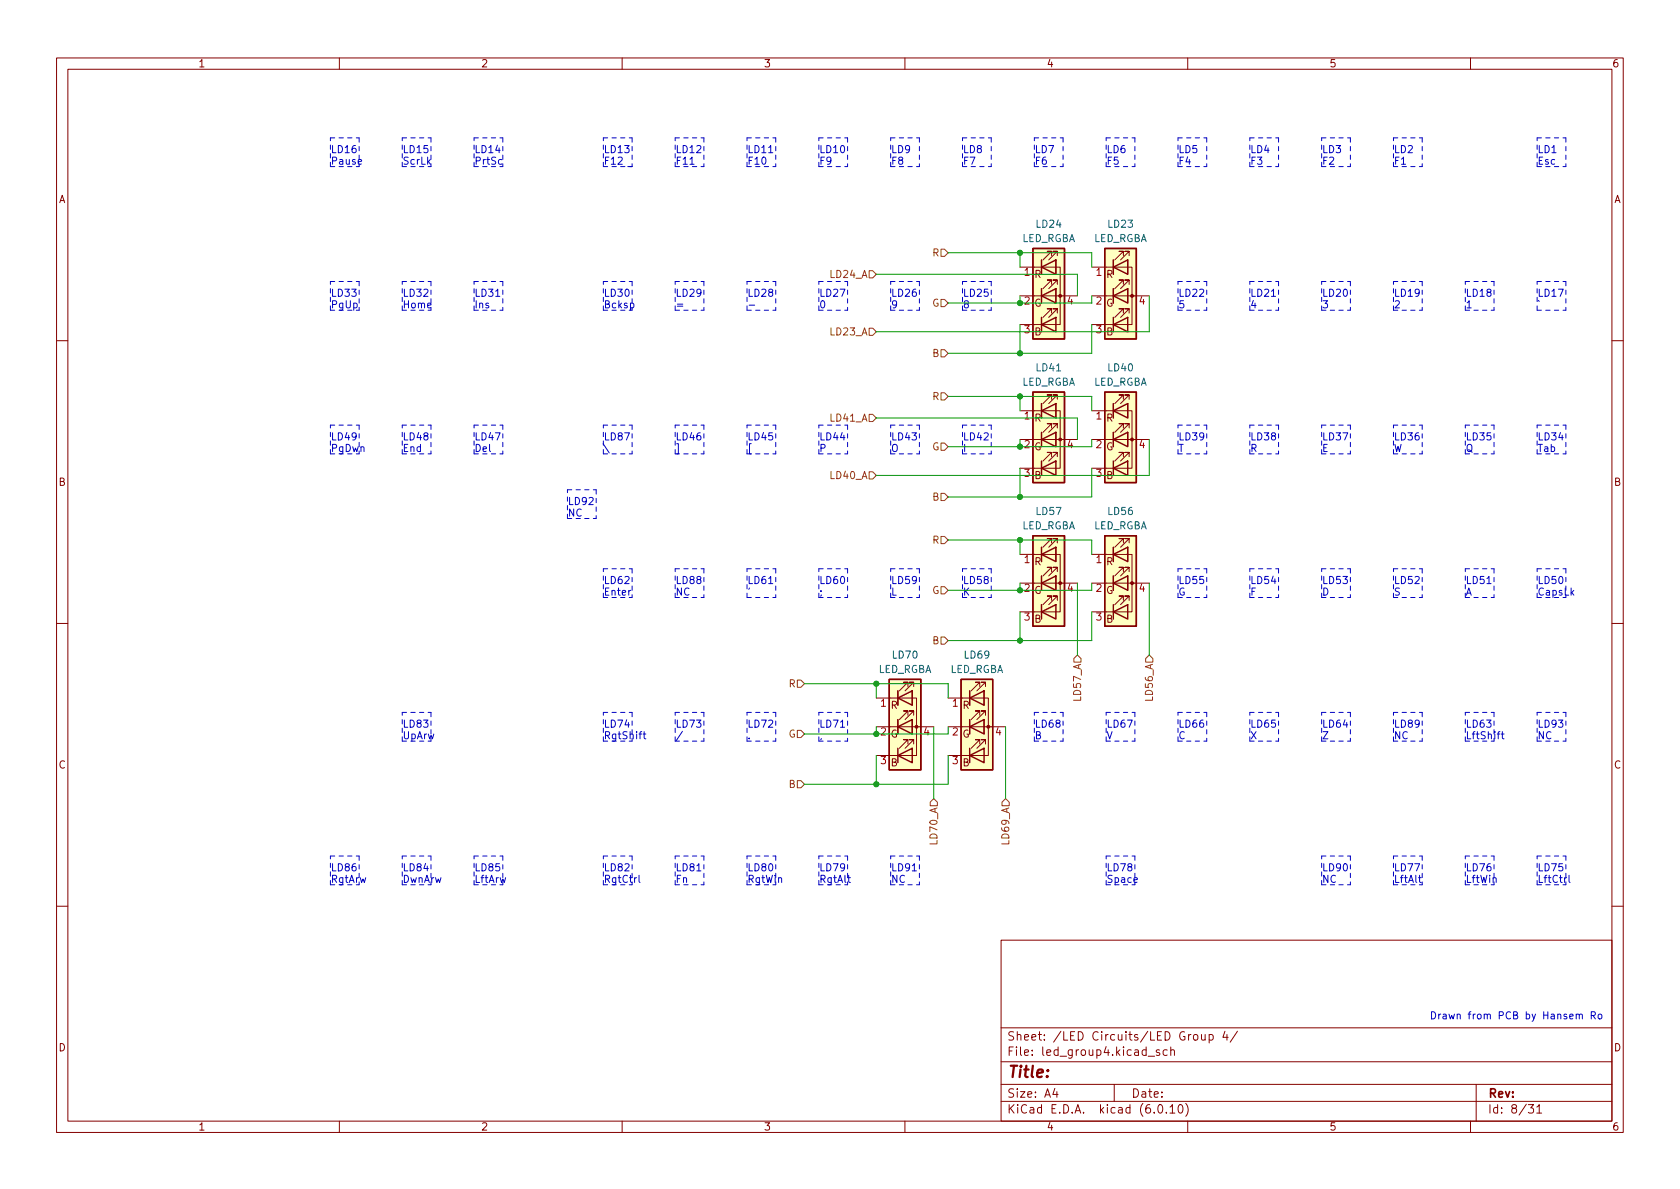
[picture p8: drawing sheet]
<svg xmlns="http://www.w3.org/2000/svg" width="297mm" height="210mm" viewBox="0 0 297 210" stroke-linecap="round" stroke-linejoin="round" font-family="sans-serif">
<g fill="none" stroke="#840000" stroke-width=".18">
<path d="M10 10.2h277v190.1h-277zM12 12.2h273v186.1h-273zM60 10.2v2M110 10.2v2M160 10.2v2M210 10.2v2M260 10.2v2M180.3 47.2h7.2v10.2h-7.2M180.3 52.3h2.6M184.1 51v2.6M184.1 46v2.5M184.1 52.3h6.4"/>
<path d="M185.9 55.4v-.8h-.7h.7l-1.5 1.5M185.9 50.3v-.8h-.7h.7l-1.5 1.5M185.9 45.2v-.8h-.7h.7l-1.5 1.6M186.7 51v2.6zM186.7 51h.1M186.7 46v2.5zM186.7 46h.1M186.9 55.4v-.8h-.7h.7l-1.5 1.5M186.9 50.3v-.8h-.7h.7l-1.5 1.5M186.9 45.2v-.8h-.7h.7l-1.5 1.6M193 47.2h7.2v10.2h-7.2M193 52.3h2.6"/>
<path d="M196.8 51v2.6M196.8 46v2.5M196.8 52.3h6.4M198.6 55.4v-.8h-.7h.7l-1.5 1.5M198.6 50.3v-.8h-.7h.7l-1.5 1.5M198.6 45.2v-.8h-.7h.7l-1.5 1.6M199.4 51v2.6zM199.4 51h.1M199.4 46v2.5zM199.4 46h.1M199.6 55.4v-.8h-.7h.7l-1.5 1.5M199.6 50.3v-.8h-.7h.7l-1.5 1.5"/>
<path d="M199.6 45.2v-.8h-.7h.7l-1.5 1.6M10 60.2h2M180.3 72.6h7.2v10.2h-7.2M180.3 77.7h2.6M184.1 76.4v2.6M184.1 71.4v2.5M184.1 77.7h6.4M185.9 75.7v-.8h-.7h.7l-1.5 1.5M185.9 70.6v-.8h-.7h.7l-1.5 1.6M186.7 76.4v2.6zM186.7 76.4h.1M186.7 71.4v2.5z"/>
<path d="M186.7 71.4h.1M186.9 75.7v-.8h-.7h.7l-1.5 1.5M186.9 70.6v-.8h-.7h.7l-1.5 1.6M193 72.6h7.2v10.2h-7.2M193 77.7h2.6M196.8 76.4v2.6M196.8 71.4v2.5M196.8 77.7h6.4M198.6 75.7v-.8h-.7h.7l-1.5 1.5M198.6 70.6v-.8h-.7h.7l-1.5 1.6M199.4 76.4v2.6zM199.4 76.4h.1"/>
<path d="M199.4 71.4v2.5zM199.4 71.4h.1M199.6 75.7v-.8h-.7h.7l-1.5 1.5M199.6 70.6v-.8h-.7h.7l-1.5 1.6M285 60.2h2M180.3 98h7.2v10.2h-7.2M184.1 96.8v2.5M185.9 80.8v-.8h-.7h.7l-1.5 1.5M185.9 96v-.8h-.7h.7l-1.5 1.6M186.7 96.8v2.5zM186.7 96.8h.1M186.9 80.8v-.8h-.7h.7l-1.5 1.5"/>
<path d="M186.9 96v-.8h-.7h.7l-1.5 1.6M193 98h7.2v10.2h-7.2M196.8 96.8v2.5M198.6 96v-.8h-.7h.7l-1.5 1.6M198.6 80.8v-.8h-.7h.7l-1.5 1.5M199.4 96.8v2.5zM199.4 96.8h.1M199.6 96v-.8h-.7h.7l-1.5 1.6M199.6 80.8v-.8h-.7h.7l-1.5 1.5M10 110.2h2M180.3 103.1h2.6M184.1 101.8v2.6"/>
<path d="M184.1 103.1h6.4M185.9 106.2v-.8h-.7h.7l-1.5 1.5M185.9 101.1v-.8h-.7h.7l-1.5 1.5M186.7 101.8v2.6zM186.7 101.8h.1M186.9 106.2v-.8h-.7h.7l-1.5 1.5M186.9 101.1v-.8h-.7h.7l-1.5 1.5M193 103.1h2.6M196.8 101.8v2.6M196.8 103.1h6.4M198.6 106.2v-.8h-.7h.7l-1.5 1.5M198.6 101.1v-.8h-.7h.7l-1.5 1.5"/>
<path d="M199.4 101.8v2.6zM199.4 101.8h.1M199.6 106.2v-.8h-.7h.7l-1.5 1.5M199.6 101.1v-.8h-.7h.7l-1.5 1.5M285 110.2h2M154.9 123.4h7.2v10.2h-7.2M154.9 128.5h2.6M158.7 127.2v2.6M158.7 122.2v2.5M158.7 128.5h6.4M160.5 131.6v-.8h-.7h.7l-1.5 1.5M160.5 126.5v-.8h-.7h.7l-1.5 1.5"/>
<path d="M160.5 121.4v-.8h-.7h.7l-1.5 1.6M161.3 127.2v2.6zM161.3 127.2h.1M161.3 122.2v2.5zM161.3 122.2h.1M161.5 131.6v-.8h-.7h.7l-1.5 1.5M161.5 126.5v-.8h-.7h.7l-1.5 1.5M161.5 121.4v-.8h-.7h.7l-1.5 1.6M167.6 123.4h7.2v10.2h-7.2M167.6 128.5h2.6M171.4 127.2v2.6M171.4 122.2v2.5"/>
<path d="M171.4 128.5h6.4M173.2 131.6v-.8h-.7h.7l-1.5 1.5M173.2 126.5v-.8h-.7h.7l-1.5 1.5M173.2 121.4v-.8h-.7h.7l-1.5 1.6M174 127.2v2.6zM174 127.2h.1M174 122.2v2.5zM174 122.2h.1M174.2 131.6v-.8h-.7h.7l-1.5 1.5M174.2 126.5v-.8h-.7h.7l-1.5 1.5M174.2 121.4v-.8h-.7h.7l-1.5 1.6M10 160.2h2"/>
<path d="M177 166.3h108v32h-108zM285 160.2h2M60 198.3v2M110 198.3v2M160 198.3v2M177 194.8h108M177 191.8h108M177 187.8h108M177 181.8h108M186.5 192.5l-.4 1h1M186.9 193v1M197 191.8v3"/>
<path d="M203 186.8h1.1M204.9 195.4l.2-.1a.81 .81 0 0 1 .6 .7 .81 .81 0 0 1-.3 .8h-.2a.81 .81 0 0 1-.6-.6 .81 .81 0 0 1 .3-.8zM205 185.7l-.4-.1-.2 .2 .1 .3 .5 .1v.4h-.6M206.2 196.7v.1M206.4 185.7l-.5-.1-.3 .3v.4l.2 .3h.6M206.9 195.8l.4-.5v1.5M206.9 196.8h.8M207 185.8l.2-.2 .4 .1v.9M207 185.1v1.5M208.5 195.4l.1-.1a.81 .81 0 0 1 .6 .7 .81 .81 0 0 1-.3 .8h-.1a.81 .81 0 0 1-.6-.6 .81 .81 0 0 1 .3-.8zM209.6 195.1a1.72 1.72 0 0 1 0 2.3M210 198.3v2"/>
<path d="M211.1 183l.4-.1 .3 .3v.4l-.3 .3h-.4l-.1-.3v-.4zM212.4 182.9l.1 1h.4l.2-.1M213.1 182.9v1M213.8 183l.4-.1 .3 .3v.4l-.1 .3h-.6M213.8 182.9v1.5M216.6 182.4l-.4 1h.9M216.9 182.9v1M218.8 182.4l-1.3 1.9M260 198.3v2M261 191.8v6.5M270.2 195.3h1l-.6 .6 .5 .1v.7l-.2 .1h-.5l-.2-.1M271.7 195.8l.5-.5v1.5"/>
<path d="M271.7 196.8h.9"/>
</g>
<g fill="#ffffc2" stroke="#ffffc2" stroke-width=".18">
<path d="M182.6 69.3h5.6v16h-5.6z"/>
<path d="M182.6 94.7h5.6v16h-5.6z"/>
<path d="M195.3 94.7h5.6v16h-5.6z"/>
<path d="M195.3 69.3h5.6v16h-5.6z"/>
<path d="M169.9 120.1h5.6v16h-5.6z"/>
<path d="M195.3 43.9h5.6v16h-5.6z"/>
<path d="M182.6 43.9h5.6v16h-5.6z"/>
<path d="M157.2 120.1h5.6v16h-5.6z"/>
</g>
<g fill="none" stroke="#840000" stroke-width=".25">
<path d="M182.6 43.9h5.6v16h-5.6zM184.1 57.4l2.6-1.3v2.6zM184.1 52.3l2.6-1.3v2.6zM184.1 47.2l2.6-1.2v2.5zM184.1 46v2.5M184.1 51v2.6M184.1 56.1v2.6M195.3 43.9h5.6v16h-5.6zM196.8 57.4l2.6-1.3v2.6zM196.8 52.3l2.6-1.3v2.6zM196.8 47.2l2.6-1.2v2.5zM196.8 46v2.5"/>
<path d="M196.8 51v2.6M196.8 56.1v2.6M182.6 69.3h5.6v16h-5.6zM184.1 77.7l2.6-1.3v2.6zM184.1 72.6l2.6-1.2v2.5zM184.1 71.4v2.5M184.1 76.4v2.6M195.3 69.3h5.6v16h-5.6zM196.8 77.7l2.6-1.3v2.6zM196.8 72.6l2.6-1.2v2.5zM196.8 71.4v2.5M196.8 76.4v2.6"/>
<path d="M182.6 94.7h5.6v16h-5.6zM184.1 82.8l2.6-1.3v2.6zM184.1 98l2.6-1.2v2.5zM184.1 81.5v2.6M184.1 96.8v2.5M195.3 94.7h5.6v16h-5.6zM196.8 98l2.6-1.2v2.5zM196.8 82.8l2.6-1.3v2.6zM196.8 81.5v2.6M196.8 96.8v2.5M184.1 108.2l2.6-1.3v2.6zM184.1 103.1l2.6-1.3v2.6z"/>
<path d="M184.1 101.8v2.6M184.1 106.9v2.6M196.8 108.2l2.6-1.3v2.6zM196.8 103.1l2.6-1.3v2.6zM196.8 101.8v2.6M196.8 106.9v2.6M157.2 120.1h5.6v16h-5.6zM158.7 133.6l2.6-1.3v2.6zM158.7 128.5l2.6-1.3v2.6zM158.7 123.4l2.6-1.2v2.5zM158.7 122.2v2.5M158.7 127.2v2.6"/>
<path d="M158.7 132.3v2.6M169.9 120.1h5.6v16h-5.6zM171.4 133.6l2.6-1.3v2.6zM171.4 128.5l2.6-1.3v2.6zM171.4 123.4l2.6-1.2v2.5zM171.4 122.2v2.5M171.4 127.2v2.6M171.4 132.3v2.6"/>
</g>
<g fill="#840000" stroke="#840000" stroke-width=".18">
<circle cx="187.5" cy="77.7" r=".25"/>
<circle cx="187.5" cy="103.1" r=".25"/>
<circle cx="200.2" cy="103.1" r=".25"/>
<circle cx="200.2" cy="77.7" r=".25"/>
<circle cx="174.8" cy="128.5" r=".25"/>
<circle cx="200.2" cy="52.3" r=".25"/>
<circle cx="187.5" cy="52.3" r=".25"/>
<circle cx="162.1" cy="128.5" r=".25"/>
</g>
<g fill="none" stroke="#725600" stroke-width=".18">
<path d="M153.7 47.9h.6l.6 .6-.6 .6h-.6zM153.7 58h.6l.6 .7-.6 .6h-.6zM166.4 53h.6l.6 .6-.6 .6h-.6zM166.4 44.1h.6l.6 .6-.6 .6h-.6zM153.7 73.3h.6l.6 .6-.6 .6h-.6zM166.4 78.4h.6l.6 .6-.6 .6h-.6zM166.4 61.8h.6l.6 .7-.6 .6h-.6zM166.4 69.5h.6l.6 .6-.6 .6h-.6zM153.7 83.4h.6l.6 .7-.6 .6h-.6zM166.4 94.9h.6l.6 .6-.6 .6h-.6zM166.4 87.2h.6l.6 .7-.6 .6h-.6zM166.4 103.8h.6l.6 .6-.6 .6h-.6z"/>
<path d="M166.4 112.6h.6l.6 .7-.6 .6h-.6zM190.5 115.8l.6 .7v.6h-1.2v-.6zM203.2 115.8l.6 .7v.6h-1.2v-.6zM141 138h.6l.6 .7-.6 .6h-.6zM141 120.3h.6l.6 .6-.6 .6h-.6zM141 129.2h.6l.6 .6-.6 .6h-.6zM165.1 141.2l.6 .7v.6h-1.2v-.6zM177.8 141.2l.6 .7v.6h-1.2v-.6z"/>
</g>
<g fill="none" stroke="#0000c2" stroke-width=".18">
<path d="M122 29h.7M135.9 27h.7M87.6 52.4h.8M111.5 53.7l.3-.1 .3 .2-.1 .6h-.5M132.5 54h.9M224.8 52.4h.7M111.5 104.4l-.3 .2M135.9 103.2h.7M262.9 103.2h.7M113.7 129.8h.5M113.9 129.4v1.1l.3 .1M120.7 129.3l-1.1 1.7"/>
<path d="M148.6 128.6h.7M264.7 129.8h.5M265.2 129.4l-.3 .2v1M265.4 129.8h.5M265.6 129.4v1.1l.3 .1M113 154.8v1.1l.2 .1M123.2 154h.7M149.9 155.2h.5M150.1 154.8v1.1l.3 .1M161.3 154h.7M250.8 155.2h.5M251 154.8v1.1l.3 .1"/>
<path d="M277.4 154.8v1.1l.2 .1M278.7 179.5l.2-.2 .3 .1v.8M279.2 179.5l.2-.2 .3 .1 .1 .8M281.4 179.6l.6-.1 .1-.2-.1-.3-.6-.1v1.3M281.7 179.6l.4 .6M282.6 179.5l.2-.2 .4 .2v.4l-.1 .2-.3 .1-.2-.1z"/>
</g>
<g fill="none" stroke="#0000c2" stroke-width=".18" stroke-dasharray=".8 .8">
<path d="M58.4 24.4h5.1M58.4 29.5v-5.1M58.4 29.5h5.1M63.5 24.4v5.1M71.1 29.5h5.1M71.1 24.4h5.1M71.1 29.5v-5.1M76.2 24.4v5.1M83.8 24.4h5.1M83.8 29.5h5.1M83.8 29.5v-5.1M88.9 24.4v5.1"/>
<path d="M106.7 29.5v-5.1M106.7 24.4h5.1M106.7 29.5h5.1M111.8 24.4v5.1M111.8 29.5h-1.3M119.4 24.4h5.1M119.4 29.5v-5.1M119.4 29.5h5.1M124.5 24.4v5.1M132.1 29.5h5.1M132.1 24.4h5.1M132.1 29.5v-5.1"/>
<path d="M137.2 24.4v5.1M144.8 24.4h5.1M144.8 29.5v-5.1M144.8 29.5h5.1M149.9 24.4v5.1M157.5 29.5h5.1M157.5 29.5v-5.1M157.5 24.4h5.1M162.6 24.4v5.1M170.2 29.5h5.1M170.2 24.4h5.1M170.2 29.5v-5.1"/>
<path d="M175.3 24.4v5.1M182.9 29.5v-5.1M182.9 24.4h5.1M182.9 29.5h5.1M188 24.4v5.1M195.6 24.4h5.1M195.6 29.5h5.1M195.6 29.5v-5.1M200.7 24.4v5.1M208.3 29.5v-5.1M208.3 29.5h5.1M208.3 24.4h5.1"/>
<path d="M213.4 24.4v5.1M221 29.5v-5.1M221 29.5h5.1M221 24.4h5.1M226.1 24.4v5.1M233.7 29.5h5.1M233.7 29.5v-5.1M233.7 24.4h5.1M238.8 24.4v5.1M246.4 29.5v-5.1M246.4 29.5h5.1M246.4 24.4h5.1"/>
<path d="M251.5 24.4v5.1M271.8 24.4h5.1M271.8 29.5h5.1M271.8 29.5v-5.1M276.9 24.4v5.1M58.4 54.9h5.1M58.4 49.8h5.1M58.4 54.9v-5.1M63.5 49.8v5.1M71.1 54.9h5.1M71.1 49.8h5.1M71.1 54.9v-5.1"/>
<path d="M76.2 49.8v5.1M83.8 54.9v-5.1M83.8 49.8h5.1M83.8 54.9h5.1M88.9 49.8v5.1M106.7 54.9v-5.1M106.7 49.8h5.1M106.7 54.9h5.1M111.8 49.8v5.1M119.4 54.9h5.1M119.4 49.8h5.1M119.4 54.9v-5.1"/>
<path d="M124.5 49.8v5.1M132.1 54.9v-5.1M132.1 49.8h5.1M132.1 54.9h5.1M137.2 49.8v5.1M144.8 49.8h5.1M144.8 54.9h5.1M144.8 54.9v-5.1M149.9 49.8v5.1M157.5 54.9v-5.1M157.5 54.9h5.1M157.5 49.8h5.1"/>
<path d="M162.6 49.8v5.1M170.2 49.8h5.1M170.2 54.9v-5.1M170.2 54.9h5.1M175.3 49.8v5.1M208.3 54.9v-5.1M208.3 49.8h5.1M208.3 54.9h5.1M213.4 49.8v5.1M221 49.8h5.1M221 54.9h5.1M221 54.9v-5.1"/>
<path d="M226.1 49.8v5.1M233.7 49.8h5.1M233.7 54.9h5.1M233.7 54.9v-5.1M238.8 49.8v5.1M246.4 54.9v-5.1M246.4 54.9h5.1M246.4 49.8h5.1M251.5 49.8v5.1M259.1 54.9v-5.1M259.1 49.8h5.1M259.1 54.9h5.1"/>
<path d="M264.2 49.8v5.1M271.8 49.8h5.1M271.8 54.9v-5.1M271.8 54.9h5.1M276.9 49.8v5.1M58.4 75.2h5.1M63.5 75.2v5.1M71.1 75.2h5.1M76.2 75.2v5.1M83.8 75.2h5.1M88.9 75.2v5.1M106.7 75.2h5.1"/>
<path d="M111.8 75.2v5.1M119.4 75.2h5.1M124.5 75.2v5.1M132.1 75.2h5.1M137.2 75.2v5.1M144.8 75.2h5.1M149.9 75.2v5.1M157.5 75.2h5.1M162.6 75.2v5.1M170.2 75.2h5.1M175.3 75.2v5.1M208.3 75.2h5.1"/>
<path d="M213.4 75.2v5.1M221 75.2h5.1M226.1 75.2v5.1M233.7 75.2h5.1M238.8 75.2v5.1M246.4 75.2h5.1M251.5 75.2v5.1M259.1 75.2h5.1M264.2 75.2v5.1M271.8 75.2h5.1M276.9 75.2v5.1M58.4 80.3v-5.1"/>
<path d="M58.4 80.3h5.1M71.1 80.3v-5.1M71.1 80.3h5.1M83.8 80.3v-5.1M83.8 80.3h5.1M100.3 91.7v-5.1M100.3 86.6h5.1M100.3 91.7h5.1M105.4 86.6v5.1M106.7 80.3h5.1M106.7 80.3v-5.1M119.4 80.3v-5.1"/>
<path d="M119.4 80.3h5.1M132.1 80.3v-5.1M132.1 80.3h5.1M144.8 80.3v-5.1M144.8 80.3h5.1M157.5 80.3h5.1M157.5 80.3v-5.1M170.2 80.3h5.1M170.2 80.3v-5.1M208.3 80.3h5.1M208.3 80.3v-5.1M221 80.3h5.1"/>
<path d="M221 80.3v-5.1M233.7 80.3h5.1M233.7 80.3v-5.1M246.4 80.3v-5.1M246.4 80.3h5.1M259.1 80.3v-5.1M259.1 80.3h5.1M271.8 80.3h5.1M271.8 80.3v-5.1M106.7 105.7v-5.1M106.7 100.6h5.1M106.7 105.7h5.1"/>
<path d="M111.8 100.6v5.1M119.4 100.6h5.1M119.4 105.7h5.1M119.4 105.7v-5.1M124.5 100.6v5.1M132.1 105.7v-5.1M132.1 105.7h5.1M132.1 100.6h5.1M137.2 100.6v5.1M144.8 105.7h5.1M144.8 105.7v-5.1M144.8 100.6h5.1"/>
<path d="M149.9 100.6v5.1M157.5 100.6h5.1M157.5 105.7v-5.1M157.5 105.7h5.1M162.6 100.6v5.1M170.2 100.6h5.1M170.2 105.7h5.1M170.2 105.7v-5.1M175.3 100.6v5.1M208.3 105.7v-5.1M208.3 100.6h5.1M208.3 105.7h5.1"/>
<path d="M213.4 100.6v5.1M221 100.6h5.1M221 105.7h5.1M221 105.7v-5.1M226.1 100.6v5.1M233.7 105.7v-5.1M233.7 100.6h5.1M233.7 105.7h5.1M238.8 100.6v5.1M246.4 100.6h5.1M246.4 105.7h5.1M246.4 105.7v-5.1"/>
<path d="M251.5 100.6v5.1M259.1 100.6h5.1M259.1 105.7v-5.1M259.1 105.7h5.1M264.2 100.6v5.1M271.8 105.7v-5.1M271.8 100.6h5.1M271.8 105.7h5.1M276.9 100.6v5.1M71.1 126h5.1M71.1 131.1v-5.1M71.1 131.1h5.1"/>
<path d="M76.2 126v5.1M106.7 131.1v-5.1M106.7 126h5.1M106.7 131.1h5.1M111.8 126v5.1M119.4 131.1v-5.1M119.4 126h5.1M119.4 131.1h5.1M124.5 126v5.1M132.1 126h5.1M132.1 131.1v-5.1M132.1 131.1h5.1"/>
<path d="M137.2 126v5.1M144.8 131.1v-5.1M144.8 126h5.1M144.8 131.1h5.1M149.9 126v5.1M182.9 131.1h5.1M182.9 126h5.1M182.9 131.1v-5.1M188 126v5.1M195.6 131.1h5.1M195.6 131.1v-5.1M195.6 126h5.1"/>
<path d="M200.7 126v5.1M208.3 131.1h5.1M208.3 126h5.1M208.3 131.1v-5.1M213.4 126v5.1M221 131.1h5.1M221 131.1v-5.1M221 126h5.1M226.1 126v5.1M233.7 126h5.1M233.7 131.1h5.1M233.7 131.1v-5.1"/>
<path d="M238.8 126v5.1M246.4 131.1v-5.1M246.4 131.1h5.1M246.4 126h5.1M251.5 126v5.1M259.1 126h5.1M259.1 131.1h5.1M259.1 131.1v-5.1M264.2 126v5.1M271.8 131.1h5.1M271.8 131.1v-5.1M271.8 126h5.1"/>
<path d="M276.9 126v5.1M58.4 156.5v-5.1M58.4 156.5h5.1M58.4 151.4h5.1M63.5 151.4v5.1M71.1 156.5v-5.1M71.1 151.4h5.1M71.1 156.5h5.1M76.2 151.4v5.1M83.8 151.4h5.1M83.8 156.5v-5.1M83.8 156.5h5.1"/>
<path d="M88.9 151.4v5.1M106.7 156.5v-5.1M106.7 151.4h5.1M106.7 156.5h5.1M111.8 151.4v5.1M119.4 156.5v-5.1M119.4 156.5h5.1M119.4 151.4h5.1M124.5 151.4v5.1M132.1 156.5v-5.1M132.1 156.5h5.1M132.1 151.4h5.1"/>
<path d="M137.2 151.4v5.1M144.8 156.5v-5.1M144.8 151.4h5.1M144.8 156.5h5.1M149.9 151.4v5.1M157.5 156.5h5.1M157.5 151.4h5.1M157.5 156.5v-5.1M162.6 151.4v5.1M195.6 156.5v-5.1M195.6 156.5h5.1M195.6 151.4h5.1"/>
<path d="M200.7 151.4v5.1M233.7 151.4h5.1M233.7 156.5v-5.1M233.7 156.5h5.1M238.8 151.4v5.1M246.4 156.5h5.1M246.4 156.5v-5.1M246.4 151.4h5.1M251.5 151.4v5.1M259.1 156.5h5.1M259.1 151.4h5.1M259.1 156.5v-5.1"/>
<path d="M264.2 151.4v5.1M271.8 156.5h5.1M271.8 151.4h5.1M271.8 156.5v-5.1M276.9 151.4v5.1"/>
</g>
<g fill="none" stroke="#009600" stroke-width=".18">
<path d="M154.9 48.5h35.6v3.8M167.6 44.7h25.4v2.5M180.3 44.7v2.5M180.3 52.3v1.3M180.3 57.4v5.1M193 52.3v1.3h-25.4M193 57.4v5.1h-25.4M203.2 52.3v6.4h-48.3M154.9 73.9h35.6v3.8M167.6 70.1h25.4v2.5M180.3 70.1v2.5M180.3 77.7v1.3"/>
<path d="M193 77.7v1.3h-25.4M203.2 77.7v6.4h-48.3M167.6 95.5h25.4v2.5M180.3 82.8v5.1M180.3 95.5v2.5M193 82.8v5.1h-25.4M180.3 103.1v1.3M180.3 108.2v5.1M190.5 103.1v12.7M193 103.1v1.3h-25.4M193 108.2v5.1h-25.4M203.2 103.1v12.7"/>
<path d="M142.2 120.9h25.4v2.5M154.9 120.9v2.5M154.9 128.5v1.3M154.9 133.6v5.1M165.1 128.5v12.7M167.6 128.5v1.3h-25.4M167.6 133.6v5.1h-25.4M177.8 128.5v12.7"/>
</g>
<g fill="#009600" stroke="#009600" stroke-width=".18">
<circle cx="154.9" cy="138.7" r=".46"/>
<circle cx="154.9" cy="120.9" r=".46"/>
<circle cx="154.9" cy="129.8" r=".46"/>
<circle cx="180.3" cy="44.7" r=".46"/>
<circle cx="180.3" cy="113.3" r=".46"/>
<circle cx="180.3" cy="104.4" r=".46"/>
<circle cx="180.3" cy="95.5" r=".46"/>
<circle cx="180.3" cy="53.6" r=".46"/>
<circle cx="180.3" cy="70.1" r=".46"/>
<circle cx="180.3" cy="62.5" r=".46"/>
<circle cx="180.3" cy="87.9" r=".46"/>
<circle cx="180.3" cy="79" r=".46"/>
</g>
<text font-size="2.8" fill="#840000" x="178" y="190.6">Title:</text>
<g font-size="2.1" fill="#840000">
<text x="178" y="184">Sheet: /LED Circuits/LED Group 4/</text>
<text x="178" y="186.7">File: led_group4.kicad_sch</text>
<text x="178" y="196.9">KiCad E.D.A. kicad (6.0.10)</text>
<text x="178" y="194.1">Size: A4</text>
<text x="200" y="194.1">Date:</text>
<text x="263" y="194.1">Rev:</text>
<text x="263" y="196.9">Id: 8/31</text>
</g>
<g font-size="1.8" fill="#840000">
<text x="35" y="11.9">1</text>
<text x="85" y="11.9">2</text>
<text x="135" y="11.9">3</text>
<text x="185" y="11.9">4</text>
<text x="235" y="11.9">5</text>
<text x="285" y="11.9">6</text>
<text x="10.3" y="35.9">A</text>
<text x="285.3" y="35.9">A</text>
<text x="182.9" y="49.1">R</text>
<text x="195.6" y="49.1">R</text>
<text x="182.8" y="54.2">G</text>
<text x="182.9" y="59.3">B</text>
<text x="195.5" y="54.2">G</text>
<text x="195.6" y="59.3">B</text>
<text x="182.9" y="74.5">R</text>
<text x="195.6" y="74.5">R</text>
<text x="182.8" y="79.6">G</text>
<text x="195.5" y="79.6">G</text>
<text x="10.3" y="85.9">B</text>
<text x="182.9" y="84.7">B</text>
<text x="195.6" y="84.7">B</text>
<text x="285.3" y="85.9">B</text>
<text x="182.9" y="99.9">R</text>
<text x="195.6" y="99.9">R</text>
<text x="182.8" y="105">G</text>
<text x="195.5" y="105">G</text>
<text x="182.9" y="110.1">B</text>
<text x="195.6" y="110.1">B</text>
<text x="157.5" y="125.3">R</text>
<text x="170.2" y="125.3">R</text>
<text x="157.4" y="130.4">G</text>
<text x="170.1" y="130.4">G</text>
<text x="10.3" y="135.9">C</text>
<text x="157.5" y="135.5">B</text>
<text x="170.2" y="135.5">B</text>
<text x="285.3" y="135.9">C</text>
<text x="10.3" y="185.9">D</text>
<text x="285.3" y="185.9">D</text>
<text x="35" y="199.9">1</text>
<text x="85" y="199.9">2</text>
<text x="135" y="199.9">3</text>
<text x="185" y="199.9">4</text>
<text x="235" y="199.9">5</text>
<text x="285" y="199.9">6</text>
</g>
<g font-size="1.8" fill="#0000c2">
<text x="58.4" y="27.1">LD16</text>
<text x="58.4" y="29.1">Pause</text>
<text x="71.1" y="27.1">LD15</text>
<text x="71.1" y="29.1">ScrLk</text>
<text x="83.8" y="27.1">LD14</text>
<text x="83.8" y="29.1">PrtSc</text>
<text x="106.7" y="27.1">LD13</text>
<text x="106.7" y="29.1">F12</text>
<text x="119.4" y="27.1">LD12</text>
<text x="119.4" y="29.1">F11</text>
<text x="132.1" y="27.1">LD11</text>
<text x="132.1" y="29.1">F10</text>
<text x="144.8" y="27.1">LD10</text>
<text x="144.8" y="29.1">F9</text>
<text x="157.5" y="27.1">LD9</text>
<text x="157.5" y="29.1">F8</text>
<text x="170.2" y="27.1">LD8</text>
<text x="170.2" y="29.1">F7</text>
<text x="182.9" y="27.1">LD7</text>
<text x="182.9" y="29.1">F6</text>
<text x="195.6" y="27.1">LD6</text>
<text x="195.6" y="29.1">F5</text>
<text x="208.3" y="27.1">LD5</text>
<text x="208.3" y="29.1">F4</text>
<text x="221" y="27.1">LD4</text>
<text x="221" y="29.1">F3</text>
<text x="233.7" y="27.1">LD3</text>
<text x="233.7" y="29.1">F2</text>
<text x="246.4" y="27.1">LD2</text>
<text x="246.4" y="29.1">F1</text>
<text x="271.8" y="27.1">LD1</text>
<text x="271.8" y="29.1">Esc</text>
<text x="58.4" y="52.5">LD33</text>
<text x="71.1" y="52.5">LD32</text>
<text x="83.8" y="52.5">LD31</text>
<text x="106.7" y="52.5">LD30</text>
<text x="119.4" y="52.5">LD29</text>
<text x="132.1" y="52.5">LD28</text>
<text x="144.8" y="52.5">LD27</text>
<text x="157.5" y="52.5">LD26</text>
<text x="170.2" y="52.5">LD25</text>
<text x="208.3" y="52.5">LD22</text>
<text x="221" y="52.5">LD21</text>
<text x="233.7" y="52.5">LD20</text>
<text x="246.4" y="52.5">LD19</text>
<text x="259.1" y="52.5">LD18</text>
<text x="271.8" y="52.5">LD17</text>
<text x="58.4" y="54.5">PgUp</text>
<text x="71.1" y="54.5">Home</text>
<text x="83.8" y="54.5">Ins</text>
<text x="106.7" y="54.5">Bcksp</text>
<text x="119.4" y="54.5">=</text>
<text x="144.8" y="54.5">0</text>
<text x="157.5" y="54.5">9</text>
<text x="170.2" y="54.5">8</text>
<text x="208.3" y="54.5">5</text>
<text x="221" y="54.5">4</text>
<text x="233.7" y="54.5">3</text>
<text x="246.4" y="54.5">2</text>
<text x="259.1" y="54.5">1</text>
<text x="271.8" y="54.5">`</text>
<text x="58.4" y="77.9">LD49</text>
<text x="71.1" y="77.9">LD48</text>
<text x="83.8" y="77.9">LD47</text>
<text x="106.7" y="77.9">LD87</text>
<text x="119.4" y="77.9">LD46</text>
<text x="132.1" y="77.9">LD45</text>
<text x="144.8" y="77.9">LD44</text>
<text x="157.5" y="77.9">LD43</text>
<text x="170.2" y="77.9">LD42</text>
<text x="208.3" y="77.9">LD39</text>
<text x="221" y="77.9">LD38</text>
<text x="233.7" y="77.9">LD37</text>
<text x="246.4" y="77.9">LD36</text>
<text x="259.1" y="77.9">LD35</text>
<text x="271.8" y="77.9">LD34</text>
<text x="58.4" y="79.9">PgDwn</text>
<text x="71.1" y="79.9">End</text>
<text x="83.8" y="79.9">Del</text>
<text x="106.7" y="79.9">\</text>
<text x="119.4" y="79.9">]</text>
<text x="132.1" y="79.9">[</text>
<text x="144.8" y="79.9">P</text>
<text x="157.5" y="79.9">O</text>
<text x="170.2" y="79.9">I</text>
<text x="208.3" y="79.9">T</text>
<text x="221" y="79.9">R</text>
<text x="233.7" y="79.9">E</text>
<text x="246.4" y="79.9">W</text>
<text x="259.1" y="79.9">Q</text>
<text x="271.8" y="79.9">Tab</text>
<text x="100.3" y="89.3">LD92</text>
<text x="100.3" y="91.3">NC</text>
<text x="106.7" y="103.3">LD62</text>
<text x="106.7" y="105.3">Enter</text>
<text x="119.4" y="103.3">LD88</text>
<text x="119.4" y="105.3">NC</text>
<text x="132.1" y="103.3">LD61</text>
<text x="132.1" y="105.3">'</text>
<text x="144.8" y="103.3">LD60</text>
<text x="144.8" y="105.3">;</text>
<text x="157.5" y="103.3">LD59</text>
<text x="157.5" y="105.3">L</text>
<text x="170.2" y="103.3">LD58</text>
<text x="170.2" y="105.3">K</text>
<text x="208.3" y="103.3">LD55</text>
<text x="208.3" y="105.3">G</text>
<text x="221" y="103.3">LD54</text>
<text x="221" y="105.3">F</text>
<text x="233.7" y="103.3">LD53</text>
<text x="233.7" y="105.3">D</text>
<text x="246.4" y="103.3">LD52</text>
<text x="246.4" y="105.3">S</text>
<text x="259.1" y="103.3">LD51</text>
<text x="259.1" y="105.3">A</text>
<text x="271.8" y="103.3">LD50</text>
<text x="271.8" y="105.3">CapsLk</text>
<text x="71.1" y="128.7">LD83</text>
<text x="71.1" y="130.7">UpArw</text>
<text x="106.7" y="128.7">LD74</text>
<text x="106.7" y="130.7">RgtShift</text>
<text x="119.4" y="128.7">LD73</text>
<text x="132.1" y="128.7">LD72</text>
<text x="132.1" y="130.7">.</text>
<text x="144.8" y="128.7">LD71</text>
<text x="144.8" y="130.7">,</text>
<text x="182.9" y="128.7">LD68</text>
<text x="182.9" y="130.7">B</text>
<text x="195.6" y="128.7">LD67</text>
<text x="195.6" y="130.7">V</text>
<text x="208.3" y="128.7">LD66</text>
<text x="208.3" y="130.7">C</text>
<text x="221" y="128.7">LD65</text>
<text x="221" y="130.7">X</text>
<text x="233.7" y="128.7">LD64</text>
<text x="233.7" y="130.7">Z</text>
<text x="246.4" y="128.7">LD89</text>
<text x="246.4" y="130.7">NC</text>
<text x="259.1" y="128.7">LD63</text>
<text x="259.1" y="130.7">LftShift</text>
<text x="271.8" y="128.7">LD93</text>
<text x="271.8" y="130.7">NC</text>
<text x="58.4" y="154.1">LD86</text>
<text x="71.1" y="154.1">LD84</text>
<text x="83.8" y="154.1">LD85</text>
<text x="106.7" y="154.1">LD82</text>
<text x="119.4" y="154.1">LD81</text>
<text x="132.1" y="154.1">LD80</text>
<text x="144.8" y="154.1">LD79</text>
<text x="157.5" y="154.1">LD91</text>
<text x="195.6" y="154.1">LD78</text>
<text x="233.7" y="154.1">LD90</text>
<text x="246.4" y="154.1">LD77</text>
<text x="259.1" y="154.1">LD76</text>
<text x="271.8" y="154.1">LD75</text>
<text x="58.4" y="156.1">RgtArw</text>
<text x="71.1" y="156.1">DwnArw</text>
<text x="83.8" y="156.1">LftArw</text>
<text x="106.7" y="156.1">RgtCtrl</text>
<text x="119.4" y="156.1">Fn</text>
<text x="132.1" y="156.1">RgtWin</text>
<text x="144.8" y="156.1">RgtAlt</text>
<text x="157.5" y="156.1">NC</text>
<text x="195.6" y="156.1">Space</text>
<text x="233.7" y="156.1">NC</text>
<text x="246.4" y="156.1">LftAlt</text>
<text x="259.1" y="156.1">LftWin</text>
<text x="271.8" y="156.1">LftCtrl</text>
<text x="252.7" y="180.2">Drawn from PCB by Hansem Ro</text>
</g>
<g font-size="1.8" fill="#006464">
<text x="183.3" y="40.3">LD24</text>
<text x="196" y="40.3">LD23</text>
<text x="180.6" y="42.8">LED_RGBA</text>
<text x="193.3" y="42.8">LED_RGBA</text>
<text x="183.3" y="65.7">LD41</text>
<text x="196" y="65.7">LD40</text>
<text x="180.6" y="68.2">LED_RGBA</text>
<text x="193.3" y="68.2">LED_RGBA</text>
<text x="180.6" y="93.6">LED_RGBA</text>
<text x="183.3" y="91.1">LD57</text>
<text x="193.3" y="93.6">LED_RGBA</text>
<text x="196" y="91.1">LD56</text>
<text x="155.2" y="119">LED_RGBA</text>
<text x="157.9" y="116.5">LD70</text>
<text x="167.9" y="119">LED_RGBA</text>
<text x="170.6" y="116.5">LD69</text>
</g>
<g font-size="1.8" fill="#725600">
<text x="164.9" y="45.3">R</text>
<text x="146.9" y="49.1">LD24_A</text>
<text x="146.9" y="59.3">LD23_A</text>
<text x="164.8" y="54.2">G</text>
<text x="164.9" y="63.1">B</text>
<text x="164.9" y="70.7">R</text>
<text x="146.9" y="74.5">LD41_A</text>
<text x="164.8" y="79.6">G</text>
<text x="146.9" y="84.7">LD40_A</text>
<text x="164.9" y="88.5">B</text>
<text x="164.9" y="96.1">R</text>
<text x="164.8" y="105">G</text>
<text x="164.9" y="113.9">B</text>
<text x="139.5" y="121.5">R</text>
<text x="191.1" y="123.9" transform="rotate(-90 191.1 123.9)">LD57_A</text>
<text x="203.8" y="123.9" transform="rotate(-90 203.8 123.9)">LD56_A</text>
<text x="139.4" y="130.4">G</text>
<text x="139.5" y="139.3">B</text>
<text x="165.7" y="149.3" transform="rotate(-90 165.7 149.3)">LD70_A</text>
<text x="178.4" y="149.3" transform="rotate(-90 178.4 149.3)">LD69_A</text>
</g>
<g font-size="1.8" fill="#a90000">
<text x="181.1" y="48.8">1</text>
<text x="181.1" y="53.8">2</text>
<text x="188.7" y="53.8">4</text>
<text x="193.8" y="48.8">1</text>
<text x="193.8" y="53.8">2</text>
<text x="201.4" y="53.8">4</text>
<text x="181.1" y="58.9">3</text>
<text x="193.8" y="58.9">3</text>
<text x="181.1" y="74.2">1</text>
<text x="193.8" y="74.2">1</text>
<text x="181.1" y="79.2">2</text>
<text x="188.7" y="79.2">4</text>
<text x="193.8" y="79.2">2</text>
<text x="201.4" y="79.2">4</text>
<text x="181.1" y="84.3">3</text>
<text x="193.8" y="84.3">3</text>
<text x="181.1" y="99.6">1</text>
<text x="193.8" y="99.6">1</text>
<text x="181.1" y="104.6">2</text>
<text x="188.7" y="104.6">4</text>
<text x="193.8" y="104.6">2</text>
<text x="201.4" y="104.6">4</text>
<text x="181.1" y="109.7">3</text>
<text x="193.8" y="109.7">3</text>
<text x="155.7" y="125">1</text>
<text x="168.4" y="125">1</text>
<text x="155.7" y="130">2</text>
<text x="163.3" y="130">4</text>
<text x="168.4" y="130">2</text>
<text x="176" y="130">4</text>
<text x="155.7" y="135.1">3</text>
<text x="168.4" y="135.1">3</text>
</g>
</svg>
